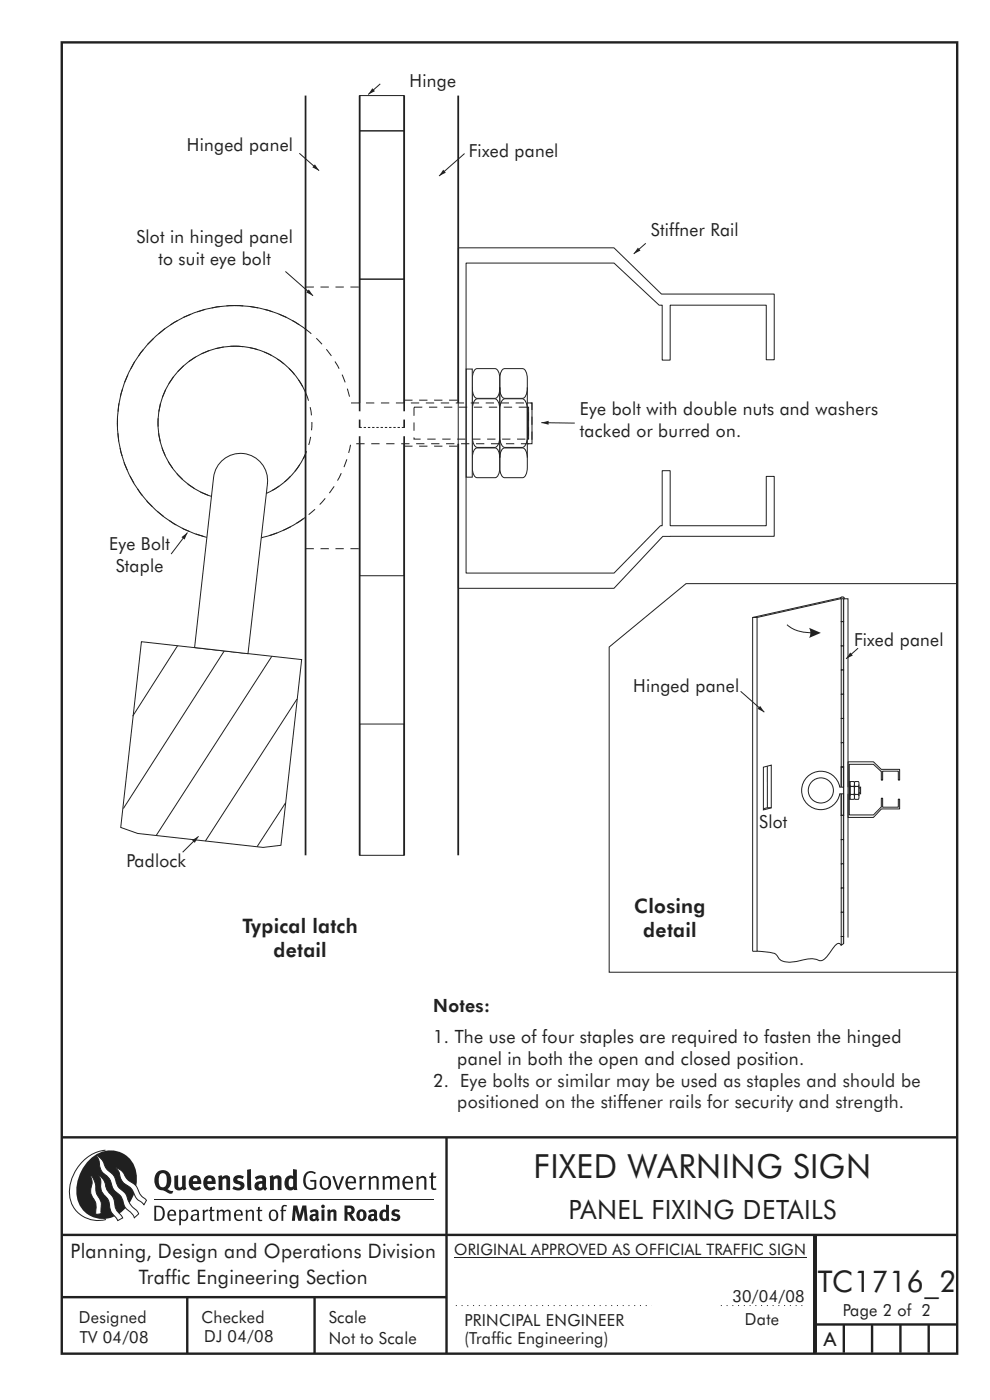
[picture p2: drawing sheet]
<svg xmlns="http://www.w3.org/2000/svg" width="210mm" height="297mm" viewBox="0 0 210 297" stroke-linecap="round" stroke-linejoin="round" font-family="sans-serif">
<path d="M76.3 20.3h9.4v7.5h-9.4zM76.3 27.8h9.4v31.4h-9.4zM76.3 85.5v-26.3h9.4v26.3M76.3 94.1v28.1h9.4v-28.1M76.3 153.6h9.4v27.9h-9.4z" fill="none" stroke="#231f20" stroke-width=".21"/>
<path d="M13.1 9h189.9v278.2h-189.9z" fill="none" stroke="#231f20" stroke-width=".51"/>
<g fill="#231f20">
<path d="M76.1 20.3h.4v65.2h-.4zM64.6 20.3h.4v63h-.4zM64.6 83.3h.4v13h-.4zM64.6 96.3h.4v85.2h-.4zM76.1 94.1h.4v87.4h-.4z"/>
<path d="M85.5 20.3h.4v65.2h-.4zM97 20.3h.4v65.2h-.4zM97 94.1h.4v87.4h-.4zM85.5 94.1h.4v87.4h-.4z"/>
</g>
<path d="M100.7 78.5l.5-.3h3.8a1.93 1.93 0 0 1 1 2.1 7 7 0 0 1-.3 3.6l-.4 .5-.3 .1h-3.8a1.93 1.93 0 0 1-1-2.1 7.1 7.1 0 0 1 .3-3.6zM100.7 95.3l.5-.3h3.8a1.93 1.93 0 0 1 1 2.2 7 7 0 0 1-.3 3.5l-.4 .6h-.3h-3.8a1.93 1.93 0 0 1-1-2.1 7.1 7.1 0 0 1 .3-3.5z" fill="none" stroke="#231f20" stroke-width=".21"/>
<path d="M100.7 84.9l.6-.3h3.6a2.02 2.02 0 0 1 1.1 2.2v5.9a2.03 2.03 0 0 1-1.1 2.2h-3.6a2.03 2.03 0 0 1-1.1-2.2v-5.9a3.2 3.2 0 0 1 .5-1.9z" fill-rule="evenodd" fill="#fff" stroke="#231f20" stroke-width=".21"/>
<path d="M100.2 82.2v14.9M106 82.2v14.9" fill="none" stroke="#231f20" stroke-width=".21"/>
<path d="M98.9 78.3h1.3v22.9h-1.3z" fill-rule="evenodd" fill="#fff" stroke="#231f20" stroke-width=".21"/>
<path d="M106.5 78.5l.5-.3h3.9a1.93 1.93 0 0 1 1 2.1 7.1 7.1 0 0 1-.3 3.6l-.5 .5-.2 .1h-3.9a1.93 1.93 0 0 1-1-2.1 7 7 0 0 1 .3-3.6zM106.5 95.3l.5-.3h3.9a1.93 1.93 0 0 1 1 2.2 7.1 7.1 0 0 1-.3 3.5l-.5 .6h-.2h-3.9a1.93 1.93 0 0 1-1-2.1 7 7 0 0 1 .3-3.5z" fill="none" stroke="#231f20" stroke-width=".21"/>
<path d="M106.6 84.9l.5-.3h3.7a2.02 2.02 0 0 1 1.1 2.2v5.9a2.03 2.03 0 0 1-1.1 2.2h-3.7a2.03 2.03 0 0 1-1.1-2.2v-5.9a3.2 3.2 0 0 1 .6-1.9z" fill-rule="evenodd" fill="#fff" stroke="#231f20" stroke-width=".21"/>
<path d="M97.2 52.6h33l10.1 9.8h23.9v13.9h-1.7v-11.6h-20.3v11.7h-1.7v-11.7h-.7l-9.5-8.9h-31.4v65.8h31.4l9.8-10.1h.4v-11.6h1.7v11.6h20.3v-10.4h1.7v12.7h-23.6l-10.4 11h-33zM64.9 69.9a24.9 24.9 0 0 0-33.4 3 24.9 24.9 0 0 0-.2 33.6 24.9 24.9 0 0 0 33.4 3.3M64.9 83.4a16.3 16.3 0 0 0-24.9-6.6 16.3 16.3 0 0 0-.3 25.7 16.3 16.3 0 0 0 25-6M106 82.2v14.9M111.9 82.2v14.9" fill="none" stroke="#231f20" stroke-width=".21"/>
<g fill="none" stroke="#231f20" stroke-width=".21" stroke-dasharray="1.8 1.4" stroke-linecap="butt">
<path d="M32.2 72.1a24.9 24.9 0 0 1 42.2 13.4h38.4v8.6h-38.4a24.9 24.9 0 0 1-36.1 17.8 24.9 24.9 0 0 1-6.1-39.8zM64.8 60.9h11.5M85.7 84.9h11.5M85.7 94.7h11.5M87.8 86.4h24.3v6.8h-24.3zM64.8 116.4h11.5"/>
<circle cx="49.8" cy="89.8" r="16.3"/>
</g>
<g fill="#fff" stroke="#231f20" stroke-width=".21">
<path d="M30 136.2l34 3.7-4.4 39.4-3.8 .5-26.6-3-3.6-1.2z" fill-rule="evenodd"/>
<path d="M46.8 98.1a5.8 5.8 0 0 1 6.6-1.4 5.8 5.8 0 0 1 3.3 5.9l-4.1 36.1-11.3-1.3 4-36.1a5.7 5.7 0 0 1 1.5-3.2z" fill-rule="evenodd"/>
</g>
<path d="M37.7 137l-9.6 15M47.6 138.1l-21.4 33.4M57.7 139.2l-24.6 38.1M63 148.3l-19.4 30.1M60.6 170.3l-6.1 9.3M96.3 266.7h74.7" fill="none" stroke="#231f20" stroke-width=".21"/>
<path d="M76.3 85.5v8.6M85.7 85.5v8.6" fill="none" stroke="#231f20" stroke-width=".35" stroke-dasharray="1.8 1.8" stroke-linecap="butt"/>
<path d="M85.7 90.7h-9.4" fill="none" stroke="#231f20" stroke-width=".21" stroke-dasharray=".5 .4" stroke-linecap="butt"/>
<g fill="none" stroke="#231f20" stroke-width=".51">
<path d="M13.1 241.3h189.9M94.7 241.4v45.8M13 262h190M13.1 275.2h81.6M39.7 275.2v12M66.7 275.2v12M172.7 262.2v25M173 262.2v24.8M173 281h30M179 281v6M185 281v6M191 281v6"/>
<path d="M197 281v6"/>
</g>
<g fill="#231f20">
<path d="M64.9 248.8a1.61 1.61 0 0 1 2.1 0l-.2 .3a1.17 1.17 0 0 0-1.4-.2 1.17 1.17 0 0 0-.6 1.3 1.42 1.42 0 0 0 1.2 1.9l.7-.2v-1.2h-.8l-.1-.4h1.3v1.8a1.82 1.82 0 0 1-2.2 0 1.82 1.82 0 0 1-.6-2.1l.2-.7z" fill-rule="evenodd"/>
<path d="M68.2 249.7a1.77 1.77 0 0 0 .4 2.7 1.39 1.39 0 0 0 1.4-.5 1.39 1.39 0 0 0 .2-1.5 1.19 1.19 0 0 0-2-.7zM68.5 250a.83 .83 0 0 1 1 .1 .83 .83 0 0 1 .2 1 .75 .75 0 0 1-.6 1 .75 .75 0 0 1-.8-.8v-1z" fill-rule="evenodd"/>
<path d="M70.5 249.6l.4-.1 .8 2.4 .8-2.3h.5l-1.1 2.8h-.4z" fill-rule="evenodd"/>
<path d="M73.6 249.9a1.74 1.74 0 0 0 .5 2.5h.9l.5-.3-.2-.3a.89 .89 0 0 1-1.1 .2 .89 .89 0 0 1-.4-.9h1.7a1.15 1.15 0 0 0-.4-1.4 1.15 1.15 0 0 0-1.5 .2zM74 250a.67 .67 0 0 1 .8-.1 .67 .67 0 0 1 .3 .8h-1.3z" fill-rule="evenodd"/>
<path d="M76.2 249.6l.4-.1 .1 .4 .5-.4h.5l-.2 .5a.61 .61 0 0 0-.8 .6v1.8h-.4z" fill-rule="evenodd"/>
<path d="M78.1 249.6l.5-.1 .1 .4a.89 .89 0 0 1 .9-.4 .89 .89 0 0 1 .7 .7v2.2h-.4v-2.2l-.1-.2-.3-.1-.8 .4v2.1h-.4z" fill-rule="evenodd"/>
<path d="M81.1 249.6l.4-.1 .1 .4a.83 .83 0 0 1 .8-.4 .83 .83 0 0 1 .7 .5 .86 .86 0 0 1 .9-.5 .86 .86 0 0 1 .7 .7v2.2h-.4l-.1-2.3a.5 .5 0 0 0-.8 0l-.2 .2v2.1h-.5v-2.2l-.4-.3-.7 .4v2.1h-.4z" fill-rule="evenodd"/>
<path d="M85.7 249.9a1.74 1.74 0 0 0 .5 2.5h.9l.5-.3-.2-.3a.89 .89 0 0 1-1.1 .2 .89 .89 0 0 1-.4-.9h1.7a1.15 1.15 0 0 0-.5-1.4 1.15 1.15 0 0 0-1.4 .2zM86 250a.67 .67 0 0 1 .9-.1 .67 .67 0 0 1 .3 .8h-1.3z" fill-rule="evenodd"/>
<path d="M88.3 249.6l.4-.1 .1 .4a.89 .89 0 0 1 .9-.4 .89 .89 0 0 1 .8 .7v2.2h-.5v-2.2l-.1-.2-.3-.1-.8 .4v2.1h-.4z" fill-rule="evenodd"/>
<path d="M91.5 248.8l.4-.1v.9h.7l-.2 .3h-.5v2.1l.1 .1h.5l.1 .3a.71 .71 0 0 1-1.2-.6v-1.9h-.3v-.3h.3z" fill-rule="evenodd"/>
<path d="M37 249.5l.8-.2v2a.46 .46 0 0 0 .2 .6 .46 .46 0 0 0 .6-.2v-2.2l.8-.2v2.4l.2 .5-.6 .4-.2-.3a1.03 1.03 0 0 1-1.2 .2 1.03 1.03 0 0 1-.6-1.1z" fill-rule="evenodd"/>
<path d="M40.4 249.8a1.64 1.64 0 0 0 0 2.3 1.64 1.64 0 0 0 2.3 0l-.4-.4a.78 .78 0 0 1-.9 .3 .78 .78 0 0 1-.5-.8h1.8a1.37 1.37 0 0 0-.6-1.6 1.37 1.37 0 0 0-1.7 .2zM41.1 250.1a.48 .48 0 0 1 .6-.1 .48 .48 0 0 1 .2 .6h-1z" fill-rule="evenodd"/>
<path d="M43.5 249.8a1.65 1.65 0 0 0-.2 2 1.65 1.65 0 0 0 1.9 .7l.5-.4-.3-.4a.78 .78 0 0 1-.9 .3 .78 .78 0 0 1-.5-.8h1.8a1.37 1.37 0 0 0-.6-1.6 1.37 1.37 0 0 0-1.7 .2zM44.1 250.1a.48 .48 0 0 1 .6-.1 .48 .48 0 0 1 .2 .6h-.9z" fill-rule="evenodd"/>
<path d="M46.3 249.5l.7-.2 .1 .4a.95 .95 0 0 1 1-.3 .95 .95 0 0 1 .7 .8v2.3h-.8v-2.3l-.3-.2-.5 .3v2.2h-.8z" fill-rule="evenodd"/>
<path d="M49.7 249.7a1.73 1.73 0 0 1 2-.1l-.2 .6-.6-.2a.42 .42 0 0 0-.6 .2l.2 .3a1.23 1.23 0 0 1 1.4 1 1.47 1.47 0 0 1-2.3 .9l-.3-.2 .3-.6 .7 .3a.47 .47 0 0 0 .7-.3 .87 .87 0 0 0-1-.5l-.4-.2-.1-.4z" fill-rule="evenodd"/>
<path d="M54.1 249.8l.3 .6 .3-.2a.62 .62 0 0 1 .9 0l.1 .4a1.21 1.21 0 0 0-1.4 .3 1.21 1.21 0 0 0-.1 1.3 1.19 1.19 0 0 0 1.6 .1l.5 .3 .4-.5-.3-.3v-1.4a.96 .96 0 0 0-1.3-1zM55 251.2l.6-.1v.7a.43 .43 0 0 1-.6 .1 .43 .43 0 0 1 0-.7z" fill-rule="evenodd"/>
<path d="M57.2 249.5l.7-.2 .1 .4a.95 .95 0 0 1 1-.3 .95 .95 0 0 1 .7 .8v2.3h-.8v-2.3l-.2-.2-.6 .3v2.2h-.8z" fill-rule="evenodd"/>
<path d="M62.2 248v1.5a1.29 1.29 0 0 0-1.4 .2 1.29 1.29 0 0 0-.5 1.3 1.24 1.24 0 0 0 .6 1.4 1.24 1.24 0 0 0 1.4-.1l.1 .2h.7l-.1-4.3zM61.5 250.1l.4-.1 .3 .2v1.5l-.3 .1a.48 .48 0 0 1-.6-.4 1.52 1.52 0 0 1 .2-1.3z" fill-rule="evenodd"/>
<path d="M52.4 248.2l.8-.2 .2 4.5h-.8l-.1-.2z" fill-rule="evenodd"/>
</g>
<path d="M22.4 244a9 9 0 0 0-7.4 10.9 6.2 6.2 0 0 0 7.5 3.8M32.7 254.6h59.4" fill="none" stroke="#231f20" stroke-width=".21"/>
<path d="M19.1 245.9a5.7 5.7 0 0 1 6.5-1.4 5.7 5.7 0 0 1 3.4 5.7 8.6 8.6 0 0 1-6.2 8.3 5.7 5.7 0 0 1-6.5-7 9.9 9.9 0 0 1 2.8-5.6z" fill-rule="evenodd" fill="#231f20"/>
<path d="M24.5 247.7a3.1 3.1 0 0 1 2.3 2.2l.7 .7a3.2 3.2 0 0 1 2 2.4l.4 .6 1.2 1.1-.6 .9-.2-.3a3.5 3.5 0 0 1-1.9-2.1 3.8 3.8 0 0 0-2.1-2.1 3.5 3.5 0 0 1-1-2.3zM20.4 245.1a3.4 3.4 0 0 1 1.9 2.5l.7 .8a3.3 3.3 0 0 1 1.7 2.6 4.4 4.4 0 0 0 1.7 2l.3 .3a6.1 6.1 0 0 0 2.5 3.7l.2 .5-.9 .9a6.1 6.1 0 0 0-1.9-2.2l-.4-.8a3.6 3.6 0 0 0-1.9-2.8l-.6-1a3.6 3.6 0 0 0-1.9-2.8 3.7 3.7 0 0 1-.8-2.4zM21 249.3a3.4 3.4 0 0 1 1.5 2.7l.6 1a3.8 3.8 0 0 1 1.4 3.1l.3 .7 1.2 1.6-1 .6-.5-.8a3.2 3.2 0 0 1-1.3-2.8 4.3 4.3 0 0 0-1.4-2.2 4.7 4.7 0 0 1-.5-2.9zM19.2 249.3a5.1 5.1 0 0 1 1.2 3.7l.3 .7a3.1 3.1 0 0 1 .7 3l.1 .8-1.1 .2-.1-.8a3.5 3.5 0 0 0-.9-3.2 3.6 3.6 0 0 1 .1-2.6z" fill-rule="evenodd" fill="#fff" stroke="#231f20" stroke-width=".21"/>
<g fill="#231f20">
<path d="M33.4 248.7a2.51 2.51 0 0 0 .4 3.7l.8 .1a2.78 2.78 0 0 0 2 .7l.2-.5h-.6l-.7-.4a2.56 2.56 0 0 0 0-3.8 1.83 1.83 0 0 0-2.1 .2zM34 249.1a.87 .87 0 0 1 1 0 .87 .87 0 0 1 .4 .9v.4a1.17 1.17 0 0 1-.9 1.5l-.3-.1a2.38 2.38 0 0 1-.2-2.7z" fill-rule="evenodd"/>
<path d="M33.1 256.1v2.6a1.12 1.12 0 0 0 1.2-.3 1.12 1.12 0 0 0 .2-1.2l-.1-.5-.3-.4zM32.7 255.8h1.1a1.67 1.67 0 0 1 1.2 1.7 1.67 1.67 0 0 1-1.3 1.5h-1zM36.1 257.1l-.2 .5h1.1a.55 .55 0 0 0-.3-.6 .55 .55 0 0 0-.6 .1zM35.8 256.9a.95 .95 0 0 1 1.2-.1 .95 .95 0 0 1 .4 1.1h-1.5a.72 .72 0 0 0 .4 .8 .72 .72 0 0 0 .9-.2l.1 .3a1.15 1.15 0 0 1-1.5 0 1.15 1.15 0 0 1-.2-1.5zM38.4 257.3v1.2a.7 .7 0 0 0 .9 .1 .7 .7 0 0 0 .2-.9 .61 .61 0 0 0-.4-.7 .61 .61 0 0 0-.7 .3zM38 256.7l.3-.1 .1 .4a.95 .95 0 0 1 1.2-.2 .95 .95 0 0 1 .3 1.2 .92 .92 0 0 1-.5 1 .92 .92 0 0 1-1-.2v1.1l-.4 .1zM40.9 258a.5 .5 0 0 0 .2 .8 .5 .5 0 0 0 .7-.4v-.6zM40.5 256.9a1 1 0 0 1 1.7 .3v1.4l.2 .2-.2 .3-.3-.3a.78 .78 0 0 1-1.4-.1 .78 .78 0 0 1 .8-1.1h.5a.58 .58 0 0 0-.3-.7 .58 .58 0 0 0-.7 .3zM43 256.7l.3-.1 .1 .4 .3-.3 .5-.1-.2 .4a.52 .52 0 0 0-.6 .6v1.4h-.4zM44.6 256.1l.4-.1-.1 .7h.6l-.1 .3h-.5v1.5a.35 .35 0 0 0 .6 .3v.2a.57 .57 0 0 1-.6 .1 .57 .57 0 0 1-.3-.5v-1.6h-.3v-.3h.3zM45.9 256.7l.4-.1 .1 .4 .2-.2a.64 .64 0 0 1 1 .2 .7 .7 0 0 1 .8-.4 .7 .7 0 0 1 .5 .7v1.7h-.3v-1.7l-.3-.3-.7 .3v1.7h-.3v-1.6a.38 .38 0 0 0-.3-.5 .38 .38 0 0 0-.5 .2l-.1 .2v1.7h-.4zM50.2 257.1l-.2 .5h1.1a.55 .55 0 0 0-.2-.6 .55 .55 0 0 0-.7 .1zM49.9 256.9a.95 .95 0 0 1 1.2-.1 .95 .95 0 0 1 .4 1.1h-1.5a.72 .72 0 0 0 .4 .8 .72 .72 0 0 0 .9-.2l.1 .3a1.15 1.15 0 0 1-1.5 0 1.15 1.15 0 0 1-.2-1.5zM52.1 256.7l.3-.1 .1 .4a.72 .72 0 0 1 .8-.4 .72 .72 0 0 1 .6 .6v1.8h-.4v-1.6a.45 .45 0 0 0-.3-.5 .45 .45 0 0 0-.5 .3l-.2 .1v1.7h-.3zM54.7 256.1l.4-.1v.7h.6l-.1 .3h-.5v1.5a.35 .35 0 0 0 .5 .3v.2a.57 .57 0 0 1-.6 .1 .57 .57 0 0 1-.3-.5v-1.6h-.3v-.3h.3zM57.6 257.1l-.2 .7a.65 .65 0 0 0 .3 .8 .65 .65 0 0 0 .8-.2l.1-.1a.93 .93 0 0 0-.7-1.4zM57.3 256.9a1.12 1.12 0 0 1 1.4 .1 1.12 1.12 0 0 1 .3 1.4 1.01 1.01 0 0 1-1.3 .6 1.01 1.01 0 0 1-.7-1.2zM59.9 255.8l.5-.2 .5 .2-.1 .2-.4-.1-.3 .2v.6h.6l-.1 .3h-.5v2h-.4v-2h-.2v-.3h.2zM62.2 255.8l-.3 3.2h.7l.1-2.3 .6 2.3h.6l.6-2.3 .1 2.3h.7l-.3-3.2h-.9l-.5 2.1-.5-2.1zM65.7 256.9l.3 .5a.51 .51 0 0 1 .5-.4 .51 .51 0 0 1 .4 .4v.1a.88 .88 0 0 0-1.1 .4 .88 .88 0 0 0 .2 1.1 .9 .9 0 0 0 1.1-.2l.3 .3 .4-.3-.2-.3v-1.1a.87 .87 0 0 0-.5-.8 .87 .87 0 0 0-1 .1zM66.4 258h.5v.5l-.1 .1h-.3l-.2-.1zM68.2 256.7v2.3h.6v-2.4zM68.1 256a.4 .4 0 0 0 .8 0 .4 .4 0 0 0-.8 0zM69.4 256.7l.1 2.3h.6v-1.7a.33 .33 0 0 1 .4-.2 .33 .33 0 0 1 .3 .4v1.5h.6v-1.7a.75 .75 0 0 0-.6-.7 .75 .75 0 0 0-.8 .3v-.3zM73.1 255.8v3.2h.6v-1.3l.3 .2 .7 1.1h.7l-.9-1.4a.94 .94 0 0 0 .7-1 .94 .94 0 0 0-.9-.8zM73.7 256.3a.51 .51 0 0 1 .8 .1 .51 .51 0 0 1-.2 .7l-.6 .1zM75.9 256.9a1.19 1.19 0 0 0-.1 1.7 1.19 1.19 0 0 0 1.8 0 1.19 1.19 0 0 0-.1-1.6 1.19 1.19 0 0 0-1.6-.1zM76.5 257.1l.2-.1a.99 .99 0 0 1 0 1.6 1.06 1.06 0 0 1-.2-1.5zM78.1 256.9l.3 .5a.51 .51 0 0 1 .5-.4 .51 .51 0 0 1 .5 .4v.1a.88 .88 0 0 0-1.2 .4 .88 .88 0 0 0 .2 1.1 .9 .9 0 0 0 1.1-.2l.3 .3 .4-.3-.2-.3v-1.1a.87 .87 0 0 0-.5-.8 .87 .87 0 0 0-1 .1zM78.9 258h.4v.5l-.1 .1h-.3l-.1-.1zM81.9 255.6v1.1a1.2 1.2 0 0 0-1.4 .6 1.2 1.2 0 0 0 .2 1.4l.5 .4 .8-.2v.1h.6l-.1-3.3zM81.4 257.1l.5 .2-.1 1.1a.46 .46 0 0 1-.5 0 .46 .46 0 0 1-.1-.5zM83.3 256.8a.79 .79 0 0 0-.1 .9 .79 .79 0 0 0 .9 .4 .33 .33 0 0 1 0 .5 .33 .33 0 0 1-.5 0l-.4-.2-.3 .4a1.15 1.15 0 0 0 1.2 .3 1.15 1.15 0 0 0 .8-1 1.49 1.49 0 0 0-1.2-.8 .4 .4 0 0 1 .3-.3 .4 .4 0 0 1 .4 .1l.2 .1 .2-.4a1.47 1.47 0 0 0-1.5 0z" fill-rule="evenodd"/>
</g>
<path d="M96.7 277h41.5M152.9 277h17.4" fill="none" stroke="#231f20" stroke-width=".21" stroke-dasharray=".2 1" stroke-linecap="butt"/>
<path d="M114.8 89.7l7.1 .1" fill="none" stroke="#231f20" stroke-width=".21"/>
<path d="M114.8 89.7l1.6-.4v.8z" fill="#231f20"/>
<path d="M42.1 177.4l-3.4 3.4" fill="none" stroke="#231f20" stroke-width=".21"/>
<path d="M40.7 178.2l1.4-.8-.8 1.4z" fill="#231f20"/>
<path d="M137 51.6l-2.6 2.3" fill="none" stroke="#231f20" stroke-width=".21"/>
<path d="M135.3 52.5l.6 .7-1.5 .7z" fill="#231f20"/>
<path d="M157.1 146.7l5 4.4" fill="none" stroke="#231f20" stroke-width=".21"/>
<path d="M161.3 149.8l.8 1.3-1.4-.7z" fill="#231f20"/>
<path d="M182 137.5l-2.5 2.3" fill="none" stroke="#231f20" stroke-width=".21"/>
<path d="M180.4 138.4l.5 .7-1.4 .7z" fill="#231f20"/>
<path d="M98.5 32.6l-5.4 4.7" fill="none" stroke="#231f20" stroke-width=".21"/>
<path d="M94 36l.6 .6-1.5 .7z" fill="#231f20"/>
<path d="M63.5 32.5l4.2 3.7" fill="none" stroke="#231f20" stroke-width=".21"/>
<path d="M66.8 34.9l.9 1.3-1.4-.7z" fill="#231f20"/>
<path d="M39.8 113l-3.5 4.6" fill="none" stroke="#231f20" stroke-width=".21"/>
<path d="M38.5 114l1.3-1-.6 1.5z" fill="#231f20"/>
<path d="M60.5 57.6l5.9 5.2" fill="none" stroke="#231f20" stroke-width=".21"/>
<path d="M65.5 61.4l.9 1.4-1.4-.8z" fill="#231f20"/>
<path d="M80.7 17.8l-2.6 2.2" fill="none" stroke="#231f20" stroke-width=".21"/>
<path d="M79 18.7l.5 .6-1.4 .7z" fill="#231f20"/>
<path d="M178.4 162.7h.6v10.3h-.6z" fill-rule="evenodd" fill="#e6e7e9" stroke="#231f20" stroke-width=".21"/>
<path d="M179 167v-40h.9v40M179 168.4v31.8M179.9 168.4v30.5M178.4 200.5l-.3-.3a2.42 2.42 0 0 0-1.8 1.6 4.5 4.5 0 0 1-2.1 2 6.8 6.8 0 0 0-5 .1 4 4 0 0 1-4-.6l-.2-.3a1.44 1.44 0 0 0-1.3-.9l-3.1-.3v-70.8h-.9v70.8" fill="none" stroke="#231f20" stroke-width=".21"/>
<g fill="#e6e7e9" stroke="#231f20" stroke-width=".21">
<path d="M178.4 137h.6v5.2h-.6z" fill-rule="evenodd"/>
<path d="M178.4 131.9h.6v5.1h-.6z" fill-rule="evenodd"/>
<path d="M178.4 126.7h.6v5.2h-.6z" fill-rule="evenodd"/>
<path d="M178.4 142.2h.6v5.1h-.6z" fill-rule="evenodd"/>
<path d="M178.4 147.3h.6v5.1h-.6z" fill-rule="evenodd"/>
<path d="M178.4 152.4h.6v5.2h-.6z" fill-rule="evenodd"/>
<path d="M178.4 157.6h.6v5.1h-.6z" fill-rule="evenodd"/>
</g>
<path d="M178.4 167v-4.3h.6v4.3M178.4 168.4v4.6h.6v-4.6" fill="none" stroke="#231f20" stroke-width=".21"/>
<g fill="#e6e7e9" stroke="#231f20" stroke-width=".21">
<path d="M178.4 173h.6v5.1h-.6z" fill-rule="evenodd"/>
<path d="M178.4 178.1h.6v5.2h-.6z" fill-rule="evenodd"/>
<path d="M178.4 183.3h.6v5.1h-.6z" fill-rule="evenodd"/>
<path d="M178.4 188.4h.6v5.2h-.6z" fill-rule="evenodd"/>
<path d="M178.4 193.6h.6v5.1h-.6z" fill-rule="evenodd"/>
<path d="M178.4 198.7h.6v1.5l-.6 .3z" fill-rule="evenodd"/>
<path d="M178.3 126.8l.2-.1a.42 .42 0 0 1 .6 .3h-.8z" fill-rule="evenodd"/>
</g>
<path d="M180.4 165.9h.8v.9h-.8zM180.4 168.6h.8v.9h-.8z" fill="none" stroke="#231f20" stroke-width=".21"/>
<path d="M180.4 166.9h.7l.1 .1 .1 1.2-.2 .3h-.6l-.2-.1z" fill-rule="evenodd" fill="#fff" stroke="#231f20" stroke-width=".21"/>
<path d="M180.3 166.5v2.4M181.3 166.5v2.4" fill="none" stroke="#231f20" stroke-width=".21"/>
<path d="M180.2 165.8l.1 3.8z" fill-rule="evenodd" fill="#fff" stroke="#231f20" stroke-width=".21"/>
<path d="M181.3 168.6h.8v.9h-.8zM181.3 165.9h.8v.9h-.8z" fill="none" stroke="#231f20" stroke-width=".21"/>
<path d="M181.3 166.9h.7l.2 .1v1.2l-.2 .3h-.6l-.1-.1z" fill-rule="evenodd" fill="#fff" stroke="#231f20" stroke-width=".21"/>
<path d="M178.3 127l-17.7 4M178.4 126.8l-18.7 4.2M178.4 167v1.4M178.4 167.9h.6M179 167v1.4M179.9 161.6h5.4l1.6 1.6h3.9v2.3h-.2v-1.9h-3.4v1.9h-.2v-1.9l-1.7-1.4h-5.1v10.7h5.1l1.7-1.6v-1.9h.2v1.9h3.4v-1.8h.2v2.1h-3.8l-1.7 1.8h-5.4zM181.3 166.5v2.4M182.2 166.5v2.4" fill="none" stroke="#231f20" stroke-width=".21"/>
<path d="M182.2 167h.4v1.4h-.4zM171.2 164.8a4.1 4.1 0 0 1 6.9 2.2h.9v1.4h-.9a4.1 4.1 0 0 1-5.9 2.9 4.1 4.1 0 0 1-1-6.5z" fill-rule="evenodd" fill="#fff" stroke="#231f20" stroke-width=".21"/>
<g fill="none" stroke="#231f20" stroke-width=".21">
<path d="M111.8 86.4h.3v6.8h-.2M111.9 85.5h.9v8.6h-.9M166.9 132.5a8.3 8.3 0 0 0 6 1.8M161.9 162.8l1.7-.5v9.1l-1.7 .4zM163.6 171.4l-1.7 .2M182.2 167.2h.2v1.1h-.2M160.6 201.8h-.9"/>
<circle cx="174.1" cy="167.7" r="2.67"/>
</g>
<path d="M171.6 133.2l2.5 1.1-2.5 1 .3-1z" fill-rule="evenodd" fill="#231f20"/>
<path d="M129.2 137.3l16.3-13.5h57.5v82.5h-73.8zM162.8 162.5v8.9" fill="none" stroke="#231f20" stroke-width=".21"/>
<text font-size="7.1" fill="#231f20" x="113.2" y="249.9">FIXED WARNING SIGN</text>
<text font-size="6.3" fill="#231f20" x="173.5" y="274">TC1716_2</text>
<text font-size="5.6" fill="#231f20" x="120.6" y="258.7">PANEL FIXING DETAILS</text>
<g font-size="4.2" fill="#231f20">
<text x="51.4" y="197.9">Typical latch</text>
<text x="134.5" y="193.8">Closing</text>
<text x="58" y="203">detail</text>
<text x="136.5" y="198.9">detail</text>
<text x="15" y="266.8">Planning, Design and Operations Division</text>
<text x="29.4" y="272.4">Traffic Engineering Section</text>
<text x="174.7" y="285.6">A</text>
</g>
<g font-size="3.9" fill="#231f20">
<text x="91.9" y="214.7">Notes:</text>
<text x="91.9" y="221.2">1. The use of four staples are required to fasten the hinged</text>
<text x="97" y="225.9">panel in both the open and closed position.</text>
<text x="91.9" y="230.5">2. Eye bolts or similar may be used as staples and should be</text>
</g>
<text font-size="3.9" fill="#2a2723" x="97" y="235.2">positioned on the stiffener rails for security and strength.</text>
<g font-size="3.8" fill="#231f20">
<text x="86.9" y="18.5">Hinge</text>
<text x="39.6" y="32">Hinged panel</text>
<text x="99.5" y="33.3">Fixed panel</text>
<text x="28.9" y="51.6">Slot in hinged panel</text>
<text x="138.1" y="50.1">Stiffner Rail</text>
<text x="33.6" y="56.1">to suit eye bolt</text>
<text x="123" y="88.1">Eye bolt with double nuts and washers</text>
<text x="123" y="92.7">tacked or burred on.</text>
<text x="23.2" y="116.7">Eye Bolt</text>
<text x="24.5" y="121.3">Staple</text>
<text x="181.2" y="137">Fixed panel</text>
<text x="134.3" y="146.9">Hinged panel</text>
<text x="161" y="175.7">Slot</text>
<text x="26.8" y="183.9">Padlock</text>
</g>
<g font-size="3.5" fill="#231f20">
<text x="16.7" y="280.6">Designed</text>
<text x="42.7" y="280.6">Checked</text>
<text x="69.7" y="280.6">Scale</text>
<text x="98.5" y="281.4">PRINCIPAL ENGINEER</text>
<text x="155.4" y="276.2">30/04/08</text>
<text x="158" y="281.2">Date</text>
<text x="178.8" y="279.2">Page 2 of 2</text>
<text x="16.9" y="284.8">TV 04/08</text>
<text x="43.3" y="284.8">DJ 04/08</text>
<text x="69.7" y="285.2">Not to Scale</text>
<text x="98.5" y="285.1">(Traffic Engineering)</text>
</g>
<text font-size="3.4" fill="#231f20" x="96.3" y="266.3">ORIGINAL APPROVED AS OFFICIAL TRAFFIC SIGN</text>
</svg>
